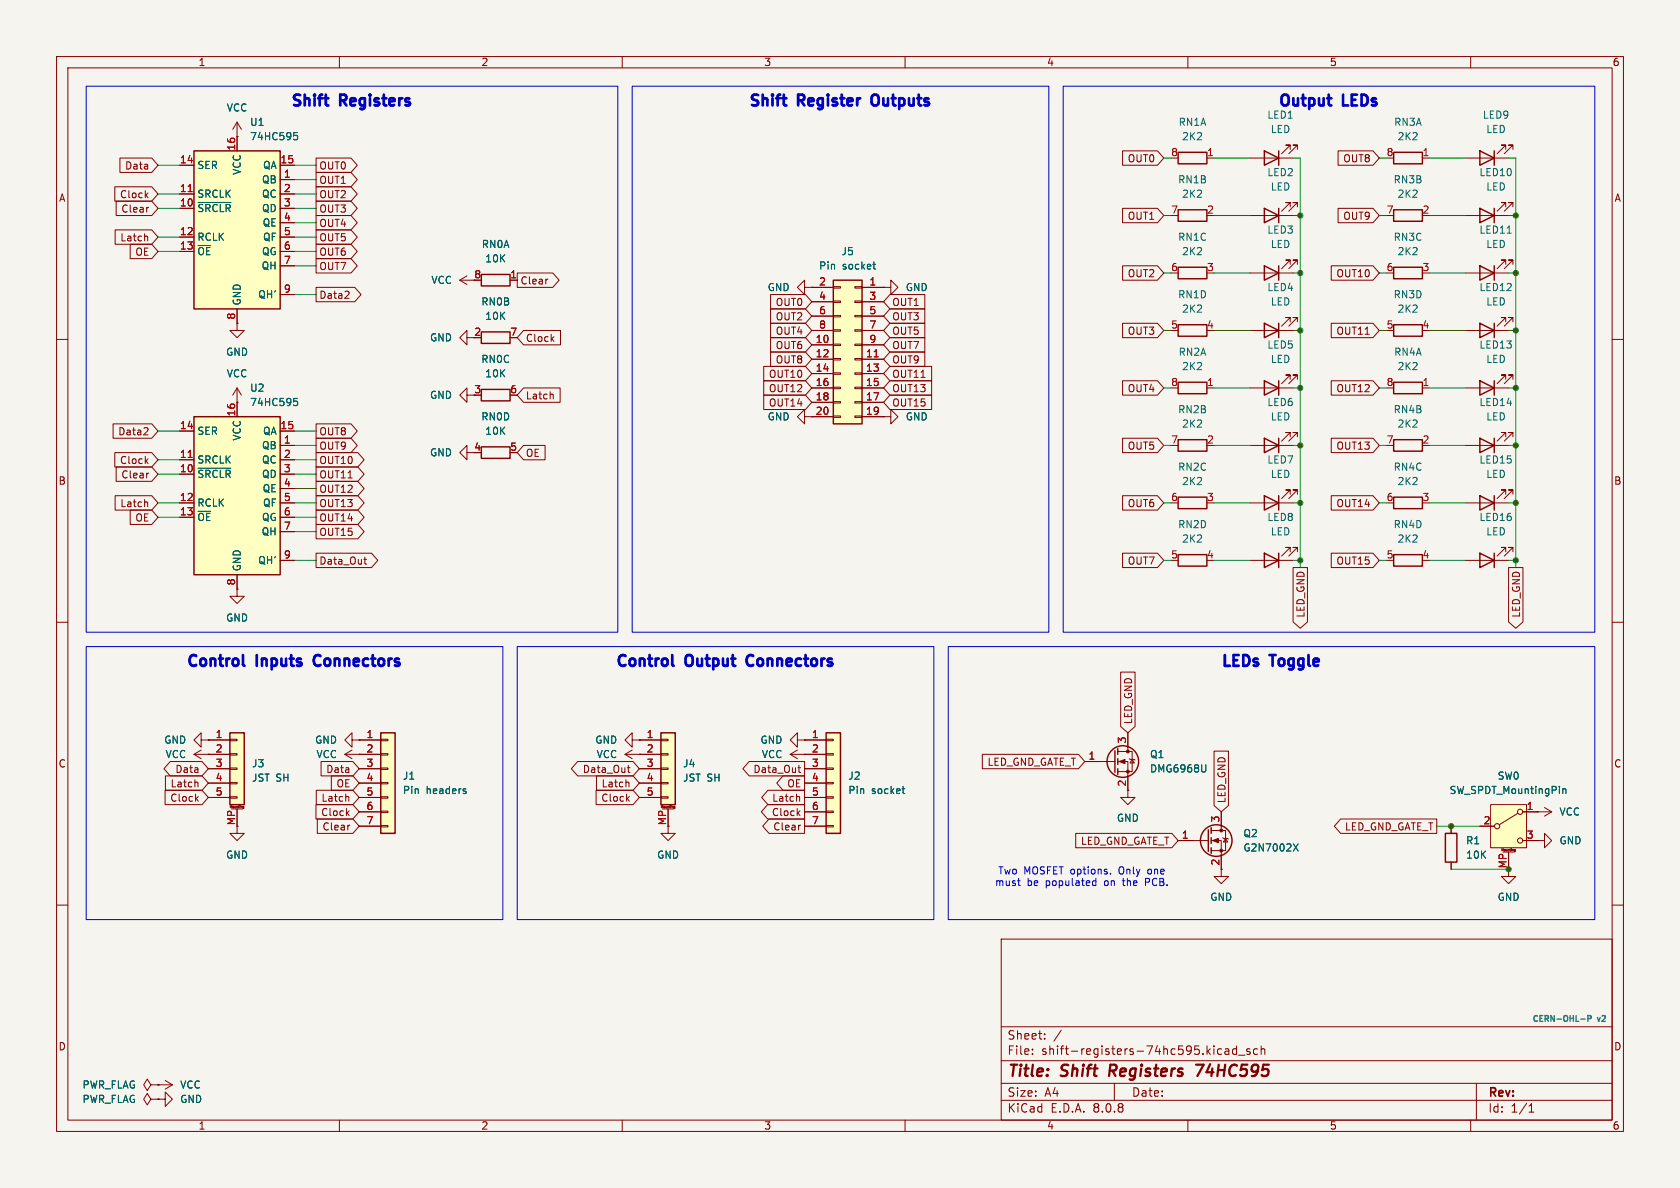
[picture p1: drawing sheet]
<svg xmlns="http://www.w3.org/2000/svg" width="297mm" height="210mm" viewBox="0 0 297 210" stroke-linecap="round" stroke-linejoin="round" font-family="sans-serif">
<path d="M0 0h297v210h-297z" fill="#f5f4ef" stroke="#f5f4ef" stroke-width=".18"/>
<g fill="none" stroke="#840000" stroke-width=".18">
<path d="M10 10h277v190h-277zM12 12h273v186h-273zM60 10v2M110 10v2M160 10v2M210 10v2M260 10v2M81.3 49.5l1.2 .8M81.3 49.5h2.5M82.5 59.7v-1.3l-1.2 1.3 1.2 1.3v-1.3h1.3M82.5 48.8l-1.2 .7M10 60h2"/>
<path d="M259.1 68.6h7.6M266.2 67.1v-.8h-.8h.8l-1.5 1.5M267.5 67.1v-.8h-.8h.8l-1.6 1.5M285 60h2M10 110h2M285 110h2M111.8 130.8v-1.3l-1.3 1.3 1.3 1.3v-1.3h1.2M113 130.8h.1M139.7 133.4l1.3 .7M139.7 133.4h2.5M141 130.8v-1.3l-1.3 1.3 1.3 1.3v-1.3h1.2M141 132.6l-1.3 .8"/>
<path d="M142.2 130.8h.1M142.2 133.4h.1M10 160h2M177 166h108v32h-108zM285 160h2M60 198v2M110 198v2M160 198v2M177 194.5h108M177 191.5h108M177 187.5h108M177 181.5h108"/>
<path d="M182.5 186.3v.1M182.5 185.5v.1M184.7 183.6v.1M184.7 182.8v.1M187.6 182.1l-1.3 2M197 191.5v3M210 198v2M215.5 185.4l.5 .1M216 186.3l-.5 .1M216.6 185.5h.6v.9M217.2 185.8h-.5a.29 .29 0 0 0-.2 .3 .29 .29 0 0 0 .2 .3l.5-.1M218.6 185.5l-.4-.1-.3 .3v.4l.1 .2h.6"/>
<path d="M218.6 184.9v1.5M219 186.5h1.1M221 185.5l-.4-.1-.2 .2 .1 .2 .5 .2v.3h-.6M222.3 185.5l-.4-.1-.3 .3v.4l.1 .2h.6M223 185.5l.2-.1 .3 .1 .1 .9M223 184.9v1.5M260 198v2M261 191.5v6.5M270.3 196.6h.9M270.3 195.5l.4-.4v1.5"/>
</g>
<path d="M196.3 188.2l-.2 2M211.5 188.2h1.3l-1.1 2" fill="none" stroke="#840000" stroke-width=".4"/>
<path d="M261.6 67.3l2.6 1.3-2.6 1.3zM264.2 67.3v2.6" fill="none" stroke="#840000" stroke-width=".25"/>
<path d="M116.8 129.5h2.6v12.7h-2.6z" fill="#ffffc2"/>
<g fill="none" stroke="#840000" stroke-width=".18">
<path d="M251.5 68.6h1.2M259.1 78.7h7.6M266.2 77.2v-.7h-.8h.8l-1.5 1.5M267.5 77.2v-.7h-.8h.8l-1.6 1.5M259.1 88.9h7.6M259.1 99.1h7.6M266.2 87.4v-.8h-.8h.8l-1.5 1.5M266.2 97.5v-.7h-.8h.8l-1.5 1.5M267.5 87.4v-.8h-.8h.8l-1.6 1.5M267.5 97.5v-.7h-.8h.8l-1.6 1.5M34.3 133.4h2.5M34.3 133.4l1.3 .7"/>
<path d="M35.6 130.8v-1.3l-1.3 1.3 1.3 1.3v-1.3h1.2M35.6 132.6l-1.3 .8M36.8 133.4h.1M36.8 130.8h.1M62.2 130.8v-1.3l-1.2 1.3 1.2 1.3v-1.3h1.3M63.5 130.8h.1M110.5 133.4h6.3M110.5 133.4l1.3 .7M111.8 132.6l-1.3 .8M113 133.4h.1M113 130.8h3.8M113 135.9h3.8"/>
<path d="M113 138.4h3.8M116.8 138.3h1.3v.3h-1.3zM116.8 135.8h1.3v.2h-1.3zM116.8 133.2h1.3v.3h-1.3zM116.8 130.7h1.3v.2h-1.3zM41.9 146.1v1.2h1.3l-1.3 1.3-1.3-1.3h1.3M113 141h3.8M116.8 140.8h1.3v.3h-1.3zM117.1 143h2M118.1 143v4.3h1.3l-1.3 1.3-1.3-1.3h1.3M119.1 142.8h.1M119.2 142.8h.1"/>
<path d="M119.2 142.6h-.1M119.2 142.6h.1M119.3 142.5v.3l-.2 .1M26.7 191.8l-.7-1-.6 1 .6 1 .7-1h1.2M26.7 194.3l-.7-1-.6 1 .6 1 .7-1h1.2M27.9 191.8h.1M27.9 194.3h1.3v-1.3l1.3 1.3-1.3 1.3v-1.3M27.9 194.3h.1M27.9 191.8h2.6M29.2 191l1.3 .8M30.5 191.8l-1.3 .7"/>
</g>
<path d="M85.1 68.8h5.1v2.1h-5.1zM246.4 67.6h5.1v2h-5.1zM246.4 77.7h5.1v2.1h-5.1zM261.6 77.5l2.6 1.2-2.6 1.3zM264.2 77.5v2.5M246.4 98h5.1v2.1h-5.1zM246.4 87.9h5.1v2h-5.1zM261.6 87.6l2.6 1.3-2.6 1.3zM261.6 97.8l2.6 1.3-2.6 1.2zM264.2 87.6v2.6M264.2 97.8v2.5M116.8 129.5h2.6v12.7h-2.6z" fill="none" stroke="#840000" stroke-width=".25"/>
<path d="M40.6 129.5h2.6v12.7h-2.6z" fill="#ffffc2"/>
<g fill="none" stroke="#840000" stroke-width=".18">
<path d="M221 68.6h7.6M228.1 67.1v-.8h-.8h.8l-1.5 1.5M229.4 67.1v-.8h-.8h.8l-1.6 1.5M36.8 130.8h3.8M36.8 133.4h3.8M36.8 135.9h3.8M36.8 138.4h3.8M40.6 138.3h1.3v.3h-1.3zM40.6 135.8h1.3v.2h-1.3zM40.6 133.2h1.3v.3h-1.3zM40.6 130.7h1.3v.2h-1.3zM36.8 141h3.8"/>
<path d="M40.6 140.8h1.3v.3h-1.3zM40.9 143h2M41.9 143v3.1M42.9 142.8h.2M43.1 142.5v.3l-.2 .1M43.1 142.6h-.2"/>
</g>
<path d="M223.5 67.3l2.6 1.3-2.6 1.3zM226.1 67.3v2.6M40.6 129.5h2.6v12.7h-2.6z" fill="none" stroke="#840000" stroke-width=".25"/>
<path d="M67.3 129.5h2.5v17.8h-2.5z" fill="#ffffc2"/>
<g fill="none" stroke="#840000" stroke-width=".18">
<path d="M221 38.1h7.6M221 27.9h7.6M228.1 36.6v-.8h-.8h.8l-1.5 1.5M228.1 26.4v-.7h-.8h.8l-1.5 1.5M229.4 36.6v-.8h-.8h.8l-1.6 1.5M229.4 26.4v-.7h-.8h.8l-1.6 1.5M90.2 49.5h1.2M142.2 50.8v-1.3l-1.2 1.3 1.2 1.3v-1.3h1.3M143.5 50.8h.1M156.2 50.8h1.3v-1.3l1.2 1.3-1.2 1.3v-1.3M156.2 50.8h.1M221 48.3h7.6"/>
<path d="M221 58.4h7.6M228.1 46.7v-.7h-.8h.8l-1.5 1.5M228.1 56.9v-.8h-.8h.8l-1.5 1.6M229.4 46.7v-.7h-.8h.8l-1.6 1.5M229.4 56.9v-.8h-.8h.8l-1.6 1.6M82.5 69.9v-1.3l-1.2 1.3 1.2 1.2v-1.2h1.3M61 133.4h6.3M61 133.4l1.2 .7M62.2 132.6l-1.2 .8M63.5 133.4h.1M63.5 130.8h3.8M63.5 135.9h3.8"/>
<path d="M63.5 138.4h3.8M67.3 138.3h1.3v.3h-1.3zM67.3 135.8h1.3v.2h-1.3zM67.3 133.2h1.3v.3h-1.3zM67.3 130.7h1.3v.2h-1.3zM191.8 134.6h5.3M197.6 134.6h1.8v6.4h1.3l-1.3 1.2-1.3-1.2h1.3M197.6 132.8h2.6v3.6h-2.6M199.4 129.5v3.3M199.6 134.1l.2 .1h.7l.2 .2M200.2 134.2l.3 .7h-.7zM63.5 141h3.8"/>
<path d="M63.5 143.5h3.8M63.5 146.1h3.8M67.3 145.9h1.3v.3h-1.3zM67.3 143.4h1.3v.2h-1.3zM67.3 140.8h1.3v.3h-1.3zM208.3 148.6h5.3M214.1 148.6h1.8v6.3h1.3l-1.3 1.3-1.3-1.3h1.3M214.1 146.8h2.6v3.6h-2.6M215.9 143.5v3.3M216.2 148.1l.1 .1h.7l.2 .1M216.7 148.2l.3 .6h-.7zM256.5 146.1v1.2"/>
<path d="M256.5 152.4v1.3M271.8 148.6h1.2v-1.3l1.3 1.3-1.3 1.3v-1.3M271.8 148.6h.1"/>
</g>
<g fill="none" stroke="#840000" stroke-width=".25">
<path d="M223.5 36.8l2.6 1.3-2.6 1.3zM223.5 26.7l2.6 1.2-2.6 1.3zM226.1 26.7v2.5M226.1 36.8v2.6M246.4 37.1h5.1v2h-5.1zM85.1 48.5h5.1v2h-5.1zM85.1 58.7h5.1v2h-5.1zM208.3 57.4h5.1v2h-5.1zM223.5 47l2.6 1.3-2.6 1.2zM223.5 57.2l2.6 1.2-2.6 1.3zM226.1 47v2.5M226.1 57.2v2.5"/>
<path d="M246.4 47.2h5.1v2.1h-5.1zM246.4 57.4h5.1v2h-5.1zM67.3 129.5h2.5v17.8h-2.5zM197.1 132.7v3.8M197.6 132.3v1.1M197.6 134.1v1M197.6 135.9v1M213.6 146.7v3.8M214.1 146.3v1M214.1 148.1v1M214.1 149.9v1M255.5 147.3h2.1v5.1h-2.1z"/>
<circle cx="198.5" cy="134.6" r="2.79"/>
<circle cx="215" cy="148.6" r="2.79"/>
</g>
<path d="M82.2 139.9l.2 .1-.2 .3M82.2 139.4l.2 .1M213.2 135.2v1l-.3 .3M228.7 149.2l.8 1.2M229.5 149.2l-.8 1.2" fill="none" stroke="#006464" stroke-width=".18"/>
<g fill="#840000" stroke="#840000" stroke-width=".18">
<path d="M197.9 134.6l1-.4v.8z"/>
<path d="M214.4 148.6l1-.4v.8z"/>
<circle cx="199.4" cy="136.4" r=".25"/>
<circle cx="199.4" cy="132.8" r=".25"/>
<circle cx="215.9" cy="150.4" r=".25"/>
<circle cx="215.9" cy="146.8" r=".25"/>
</g>
<path d="M263.5 142.2h6.4v7.7h-6.4z" fill="#ffffc2"/>
<g fill="none" stroke="#840000" stroke-width=".18">
<path d="M261.6 146.1h2.6M263.5 142.2h6.4v7.7h-6.4zM265.7 150.6h2M266.7 150.6v4.3h1.3l-1.3 1.3-1.3-1.3h1.3M267.7 150.5h.1M267.7 150.4h.2M267.7 150.2h.2v.3M267.7 150.2h.1M267.8 150.5h.1M267.9 150.5h-.1M267.9 150.5h.1M268.4 143.8l-3.4 2"/>
<path d="M269.2 143.5h5.1M269.2 148.6h2.6M271.8 143.5h.1M273 142.7l1.3 .8M274.3 143.5l-1.3 .8"/>
<circle cx="264.7" cy="146.1" r=".46"/>
<circle cx="268.7" cy="148.6" r=".46"/>
<circle cx="268.7" cy="143.5" r=".46"/>
</g>
<path d="M276.3 139.4v.9M276.3 139.6l.2-.2 .3 .1v.8" fill="none" stroke="#006464" stroke-width=".18"/>
<path d="M146 129.5h2.6v17.8h-2.6z" fill="#ffffc2"/>
<g fill="none" stroke="#840000" stroke-width=".18">
<path d="M213.4 27.9h1.2M251.5 27.9h1.2M259.1 27.9h7.6M259.1 38.1h7.6M266.2 36.6v-.8h-.8h.8l-1.5 1.5M266.2 26.4v-.7h-.8h.8l-1.5 1.5M267.5 36.6v-.8h-.8h.8l-1.6 1.5M267.5 26.4v-.7h-.8h.8l-1.6 1.5M259.1 48.3h7.6M259.1 58.4h7.6M266.2 46.7v-.7h-.8h.8l-1.5 1.5M266.2 56.9v-.8h-.8h.8l-1.5 1.6"/>
<path d="M267.5 46.7v-.7h-.8h.8l-1.6 1.5M267.5 56.9v-.8h-.8h.8l-1.6 1.6M213.4 68.6h1.2M221 78.7h7.6M228.1 77.2v-.7h-.8h.8l-1.5 1.5M229.4 77.2v-.7h-.8h.8l-1.6 1.5M221 99.1h7.6M221 88.9h7.6M228.1 97.5v-.7h-.8h.8l-1.5 1.5M228.1 87.4v-.8h-.8h.8l-1.5 1.5M229.4 97.5v-.7h-.8h.8l-1.6 1.5M229.4 87.4v-.8h-.8h.8l-1.6 1.5"/>
<path d="M142.2 130.8h3.8M142.2 133.4h3.8M142.2 135.9h3.8M142.2 138.4h3.8M146 138.3h1.3v.3h-1.3zM146 135.8h1.3v.2h-1.3zM146 133.2h1.3v.3h-1.3zM146 130.7h1.3v.2h-1.3zM142.2 141h3.8M142.2 143.5h3.8M142.2 146.1h3.8M146 145.9h1.3v.3h-1.3z"/>
<path d="M146 143.4h1.3v.2h-1.3zM146 140.8h1.3v.3h-1.3z"/>
</g>
<g fill="none" stroke="#840000" stroke-width=".25">
<path d="M208.3 37.1h5.1v2h-5.1zM208.3 26.9h5.1v2.1h-5.1zM246.4 26.9h5.1v2.1h-5.1zM261.6 36.8l2.6 1.3-2.6 1.3zM261.6 26.7l2.6 1.2-2.6 1.3zM264.2 26.7v2.5M264.2 36.8v2.6M208.3 47.2h5.1v2.1h-5.1zM261.6 47l2.6 1.3-2.6 1.2zM261.6 57.2l2.6 1.2-2.6 1.3zM264.2 47v2.5M264.2 57.2v2.5"/>
<path d="M208.3 77.7h5.1v2.1h-5.1zM208.3 67.6h5.1v2h-5.1zM223.5 77.5l2.6 1.2-2.6 1.3zM226.1 77.5v2.5M208.3 98h5.1v2.1h-5.1zM208.3 87.9h5.1v2h-5.1zM223.5 97.8l2.6 1.3-2.6 1.2zM223.5 87.6l2.6 1.3-2.6 1.3zM226.1 87.6v2.6M226.1 97.8v2.5M146 129.5h2.6v17.8h-2.6z"/>
</g>
<path d="M266.4 41.2h.8M159.5 139.4h.4M159.7 140.2l.2 .1" fill="none" stroke="#006464" stroke-width=".18"/>
<path d="M147.3 49.5h5.1v25.4h-5.1z" fill="#ffffc2"/>
<g fill="none" stroke="#840000" stroke-width=".18">
<path d="M41.9 24.1h.1M41.9 21.6l-.8 1.3M41.9 21.6v2.5M41.9 21.6l.8 1.3M41.9 57.2v1.2h1.3l-1.3 1.3-1.3-1.3h1.3M41.9 57.2h.1M143.5 50.8h3.8M143.5 53.3h3.8M143.5 55.9h3.8M143.5 58.4h3.8M147.3 58.3h1.3v.2h-1.3zM147.3 55.8h1.3v.2h-1.3z"/>
<path d="M147.3 53.2h1.3v.3h-1.3zM147.3 50.7h1.3v.2h-1.3zM151.1 58.3h1.3v.2h-1.3zM151.1 55.8h1.3v.2h-1.3zM151.1 53.2h1.3v.3h-1.3zM151.1 50.7h1.3v.2h-1.3zM152.4 50.8h3.8M152.4 53.3h3.8M152.4 55.9h3.8M152.4 58.4h3.8M41.9 71.1h.1M41.9 68.6v2.5"/>
<path d="M41.9 68.6l-.8 1.3M41.9 68.6l.8 1.3M143.5 61h3.8M143.5 63.5h3.8M143.5 66h3.8M143.5 68.6h3.8M143.5 71.1h3.8M143.5 73.7h3.8M147.3 73.5h1.3v.3h-1.3zM147.3 71h1.3v.2h-1.3zM147.3 68.5h1.3v.2h-1.3zM147.3 65.9h1.3v.3h-1.3z"/>
<path d="M147.3 63.4h1.3v.2h-1.3zM147.3 60.8h1.3v.3h-1.3zM151.1 73.5h1.3v.3h-1.3zM151.1 71h1.3v.2h-1.3zM151.1 68.5h1.3v.2h-1.3zM151.1 65.9h1.3v.3h-1.3zM151.1 63.4h1.3v.2h-1.3zM151.1 60.8h1.3v.3h-1.3zM152.4 61h3.8M152.4 63.5h3.8M152.4 66h3.8M152.4 68.6h3.8"/>
<path d="M152.4 71.1h3.8M152.4 73.7h3.8M82.5 80v-1.3l-1.2 1.3 1.2 1.3v-1.3h1.3M41.9 104.1v1.3h1.3l-1.3 1.3-1.3-1.3h1.3M41.9 104.1h.1"/>
</g>
<path d="M147.3 49.5h5.1v25.4h-5.1zM85.1 79h5.1v2h-5.1z" fill="none" stroke="#840000" stroke-width=".25"/>
<path d="M154.5 63.1h.8" fill="none" stroke="#a90000" stroke-width=".18"/>
<path d="M154.3 46.7h.5M154.5 47.5l.3 .1" fill="none" stroke="#006464" stroke-width=".18"/>
<path d="M34.3 73.7h15.2v27.9h-15.2z" fill="#ffffc2"/>
<path d="M34.3 73.7h15.2v27.9h-15.2z" fill="none" stroke="#840000" stroke-width=".25"/>
<g fill="none" stroke="#840000" stroke-width=".18">
<path d="M31.7 76.2h2.6M41.9 71.1v2.6M49.5 78.7h2.6M49.5 76.2h2.6M31.7 83.8h2.6M31.7 81.3h2.6M31.7 88.9h2.6M31.7 91.4h2.6M49.5 83.8h2.6M49.5 81.3h2.6M49.5 88.9h2.6M49.5 91.4h2.6"/>
<path d="M49.5 86.4h2.6M49.5 94h2.6M49.5 99.1h2.6M41.9 101.6v2.5"/>
</g>
<path d="M52 70.4h.6M52.1 70.9h.3l.2 .3-.1 .4-.4 .1M35 82.8h5.8" fill="none" stroke="#006464" stroke-width=".18"/>
<path d="M33.3 80.9h.7" fill="none" stroke="#a90000" stroke-width=".18"/>
<path d="M34.3 26.7h15.2v27.9h-15.2z" fill="#ffffc2"/>
<path d="M34.3 26.7h15.2v27.9h-15.2z" fill="none" stroke="#840000" stroke-width=".25"/>
<g fill="none" stroke="#840000" stroke-width=".18">
<path d="M20.3 33h6.5l1.1 1.3-1.1 1.3h-6.5zM20.5 35.6h6.3l1.1 1.2-1.1 1.3h-6.3zM21.2 27.9h5.6l1.1 1.3-1.1 1.3h-5.6zM25.8 34.5l.4 .5M26.2 36.7h.1M26.2 34.1l-.5 .5M31.7 36.8h2.6M31.7 34.3h2.6M31.7 29.2h2.6M41.9 24.1h.1M41.9 24.1v2.6M49.5 31.8h2.6"/>
<path d="M49.5 36.8h2.6M49.5 34.3h2.6M49.5 29.2h2.6M49.5 39.4h2.6M55.9 33h6.2l1.1 1.3-1.1 1.3h-6.2zM55.9 27.9h6.2l1.1 1.3-1.1 1.3h-6.2zM55.9 30.5h6.2l1.1 1.3-1.1 1.2h-6.2zM55.9 35.6h6.2l1.1 1.2-1.1 1.3h-6.2zM55.9 38.1h6.2l1.1 1.3-1.1 1.2h-6.2zM198.5 26.7h6.1l1.1 1.2-1.1 1.3h-6.1zM198.5 36.8h6.1l1.1 1.3-1.1 1.3h-6.1zM236.6 36.8h6.1l1.1 1.3-1.1 1.3h-6.1z"/>
<path d="M236.6 26.7h6.1l1.1 1.2-1.1 1.3h-6.1zM20.4 40.6h6.4l1.1 1.3-1.1 1.3h-6.4zM23 43.2h3.8l1.1 1.3-1.1 1.2h-3.8zM25.9 41.7l.2 .2v.7M31.7 41.9h2.6M31.7 44.5h2.6M41.9 57.2h.1M41.9 54.6v2.6M49.5 41.9h2.6M49.5 44.5h2.6M49.5 47h2.6M49.5 52.1h2.6"/>
<path d="M55.9 50.8h6.8l1.1 1.3-1.1 1.2h-6.8zM55.9 45.7h6.2l1.1 1.3-1.1 1.3h-6.2zM55.9 40.6h6.2l1.1 1.3-1.1 1.3h-6.2zM55.9 43.2h6.2l1.1 1.3-1.1 1.2h-6.2zM61.6 51.5l.1 .2v.3l-.8 .7h.8M90.2 49.5h1.2M91.4 48.3h6.3l1.1 1.2-1.1 1.3h-6.3zM92.6 58.4h6.5v2.6h-6.5l-1.2-1.3zM96.7 49.4h.2M97.6 59.9l.3 .5M97.9 59.5l-.5 .5M136.2 57.1h6.2l1.1 1.3-1.1 1.3h-6.2z"/>
<path d="M136.2 59.7h6.2l1.1 1.3-1.1 1.2h-6.2zM136.2 54.6h6.2l1.1 1.3-1.1 1.3h-6.2zM136.2 52.1h6.2l1.1 1.2-1.1 1.3h-6.2zM143.5 50.8h.1M143.5 50.8h3.8M143.5 53.3h3.8M143.5 55.9h3.8M143.5 58.4h3.8M152.4 50.8h3.8M152.4 53.3h3.8M152.4 55.9h3.8M152.4 58.4h3.8"/>
<path d="M156.2 50.8h.1M157.3 54.6h6.2v2.6h-6.2l-1.1-1.3zM157.3 52.1h6.2v2.5h-6.2l-1.1-1.3zM157.3 59.7h6.2v2.5h-6.2l-1.1-1.2zM157.3 57.1h6.2v2.6h-6.2l-1.1-1.3zM198.5 47h6.1l1.1 1.3-1.1 1.2h-6.1zM198.5 57.1h6.1l1.1 1.3-1.1 1.3h-6.1zM235.3 47h7.4l1.1 1.3-1.1 1.2h-7.4zM235.3 57.1h7.4l1.1 1.3-1.1 1.3h-7.4zM20 74.9h6.8l1.1 1.3-1.1 1.3h-6.8zM26 75.7l.2 .1-.1 .3-.7 .8h.8M31.7 76.2h2.6"/>
<path d="M41.9 71.1h.1M41.9 71.1v2.6M49.5 78.7h2.6M49.5 76.2h2.6M55.9 74.9h6.2l1.1 1.3-1.1 1.3h-6.2zM55.9 77.5h6.2l1.1 1.2-1.1 1.3h-6.2zM92.6 68.6h6.4v2.5h-6.4l-1.2-1.2zM92.6 78.7h3.8v2.6h-3.8l-1.2-1.3zM97.6 69.7l.2 .2v.6M135 64.8h7.4l1.1 1.2-1.1 1.3h-7.4zM135 67.3h7.4l1.1 1.3-1.1 1.3h-7.4zM135 69.8h7.4l1.1 1.3-1.1 1.3h-7.4z"/>
<path d="M136.2 62.2h6.2l1.1 1.3-1.1 1.3h-6.2zM142.2 73.7v-1.3l-1.2 1.3 1.2 1.2v-1.2h1.3M143.5 73.7h.1M143.5 61h3.8M143.5 63.5h3.8M143.5 66h3.8M143.5 68.6h3.8M143.5 71.1h3.8M143.5 73.7h3.8M152.4 61h3.8M152.4 63.5h3.8M152.4 66h3.8"/>
<path d="M152.4 68.6h3.8M152.4 71.1h3.8M152.4 73.7h3.8M156.2 73.7h1.3v-1.3l1.2 1.3-1.2 1.2v-1.2M156.2 73.7h.1M157.3 67.3h7.4v2.6h-7.4l-1.1-1.3zM157.3 62.2h6.2v2.6h-6.2l-1.1-1.3zM157.3 64.8h7.4v2.5h-7.4l-1.1-1.3zM157.3 69.8h7.4v2.6h-7.4l-1.1-1.3zM198.5 67.3h6.1l1.1 1.3-1.1 1.3h-6.1zM198.5 77.5h6.1l1.1 1.2-1.1 1.3h-6.1zM235.3 77.5h7.4l1.1 1.2-1.1 1.3h-7.4z"/>
<path d="M235.3 67.3h7.4l1.1 1.3-1.1 1.3h-7.4zM20.3 80h6.5l1.1 1.3-1.1 1.3h-6.5zM20.4 87.6h6.4l1.1 1.3-1.1 1.3h-6.4zM20.5 82.5h6.3l1.1 1.3-1.1 1.3h-6.3zM23 90.2h3.8l1.1 1.2-1.1 1.3h-3.8zM25.8 81.5l.4 .5M25.9 88.7l.2 .2v.7M26.2 81.1l-.5 .5M26.2 83.6h.1M31.7 83.8h2.6M31.7 81.3h2.6M31.7 88.9h2.6"/>
<path d="M31.7 91.4h2.6M49.5 83.8h2.6M49.5 81.3h2.6M49.5 88.9h2.6M49.5 91.4h2.6M49.5 86.4h2.6M49.5 94h2.6M49.5 99.1h2.6M55.9 87.6h7.4l1.1 1.3-1.1 1.3h-7.4zM55.9 85.1h7.4l1.1 1.3-1.1 1.2h-7.4zM55.9 92.7h7.4l1.1 1.3-1.1 1.3h-7.4zM55.9 97.8h9.8l1.1 1.3-1.1 1.2h-9.8z"/>
<path d="M55.9 90.2h7.4l1.1 1.2-1.1 1.3h-7.4zM55.9 80h7.4l1.1 1.3-1.1 1.3h-7.4zM55.9 82.5h7.4l1.1 1.3-1.1 1.3h-7.4zM64.3 98.9h.5M64.5 99.5l.3 .2M198.5 87.6h6.1l1.1 1.3-1.1 1.3h-6.1zM198.5 97.8h6.1l1.1 1.3-1.1 1.2h-6.1zM235.3 97.8h7.4l1.1 1.3-1.1 1.2h-7.4zM235.3 87.6h7.4l1.1 1.3-1.1 1.3h-7.4zM41.9 104.1h.1M41.9 101.6v2.5M198.1 118.8h2.6v9.6l-1.3 1.1-1.3-1.1z"/>
<path d="M228.6 100.3h2.5v9.6l-1.2 1.2-1.3-1.2zM266.7 100.3h2.5v9.6l-1.2 1.2-1.3-1.2zM29.2 139.7h6.5l1.1 1.3-1.1 1.2h-6.5zM29.2 137.2h6.5l1.1 1.2-1.1 1.3h-6.5zM30.1 134.6h5.6l1.1 1.3-1.1 1.3h-5.6l-1.1-1.3zM34.8 138.3l.2 .1v.7M36.8 133.4h.1M36.8 130.8h.1M36.8 130.8h3.8M36.8 133.4h3.8M36.8 135.9h3.8M36.8 138.4h3.8"/>
<path d="M55.9 139.7h6.5l1.1 1.3-1.1 1.2h-6.5zM56.8 134.6h5.6l1.1 1.3-1.1 1.3h-5.6zM58.6 137.2h3.8l1.1 1.2-1.1 1.3h-3.8zM63.5 130.8h.1M63.5 133.4h.1M63.5 130.8h3.8M63.5 133.4h3.8M63.5 135.9h3.8M63.5 138.4h3.8M102.1 134.6h9.8l1.1 1.3-1.1 1.3h-9.8l-1.1-1.3zM105.4 139.7h6.5l1.1 1.3-1.1 1.2h-6.5zM105.4 137.2h6.5l1.1 1.2-1.1 1.3h-6.5z"/>
<path d="M110.9 135.7h.5M111 138.3l.2 .1v.7M111.1 136.4l.3 .2M113 130.8h.1M113 133.4h.1M113 130.8h3.8M113 133.4h3.8M113 135.9h3.8M113 138.4h3.8M132.4 134.6h9.8v2.6h-9.8l-1.1-1.3zM135.8 139.7h6.4v2.5h-6.4l-1.1-1.2zM138.4 137.2h3.8v2.5h-3.8l-1.1-1.3z"/>
<path d="M141.1 135.7h.4M141.2 136.4l.3 .2M142.2 130.8h.1M142.2 133.4h.1M142.2 130.8h3.8M142.2 133.4h3.8M142.2 135.9h3.8M142.2 138.4h3.8M173.7 133.3h17l1.1 1.3-1.1 1.3h-17zM191.8 134.6h2.5M199.4 129.5v2.6M199.4 137.2v2.5"/>
<path d="M214.6 132.8h2.6v9.6l-1.3 1.1-1.3-1.1zM34.7 141.2l.4 .4M35.1 140.8l-.5 .5M36.8 141h3.8M41.9 143v3.1M55.9 142.2h6.5l1.1 1.3-1.1 1.3h-6.5zM56.1 144.8h6.3l1.1 1.3-1.1 1.2h-6.3zM61.4 143.7l.3 .5M61.5 140.8l.2 .2v.6M61.7 145.9h.2M61.7 143.3l-.5 .5M63.5 141h3.8"/>
<path d="M63.5 143.5h3.8M63.5 146.1h3.8M110.9 141.2l.4 .4M111.3 140.8l-.5 .5M113 141h3.8M118.1 143v3.1M135.7 142.2h6.5v2.6h-6.5l-1.1-1.3zM135.9 144.8h6.3v2.5h-6.3l-1.1-1.2zM141.1 143.7l.3 .5M141.2 140.8l.2 .2v.6M141.4 145.9h.1M141.4 143.3l-.5 .5"/>
<path d="M142.2 141h3.8M142.2 143.5h3.8M142.2 146.1h3.8M190.2 147.3h17l1.1 1.3-1.1 1.3h-17zM208.3 148.6h2.5M215.9 143.5v2.6M215.9 151.1v2.6M237 144.8h17v2.5h-17l-1.1-1.2zM256.5 146.1v1.2M256.5 152.4v1.3M261.6 146.1h2.6M266.7 150.6v3.1"/>
<path d="M269.2 143.5h2.6M269.2 148.6h2.6M271.8 148.6h.1M271.8 143.5h.1M27.9 191.8h.1M27.9 194.3h.1"/>
</g>
<g fill="none" stroke="#006464" stroke-width=".18">
<path d="M35 35.8h5.8M52 23.4h.6M52.1 23.9h.3l.2 .3v.4l-.5 .1M154.3 46.7h.5M154.5 47.5l.3 .1M52 70.4h.6M52.1 70.9h.3l.2 .3-.1 .4-.4 .1M35 82.8h5.8M82.2 139.9l.2 .1-.2 .3M82.2 139.4l.2 .1M159.5 139.4h.4M213.2 135.2v1l-.3 .3"/>
<path d="M276.3 139.6l.2-.2 .3 .1v.8M276.3 139.4v.9M159.7 140.2l.2 .1M228.7 149.2l.8 1.2M229.5 149.2l-.8 1.2"/>
</g>
<path d="M33.3 33.9h.7M154.5 63.1h.8M33.3 80.9h.7" fill="none" stroke="#a90000" stroke-width=".18"/>
<path d="M279.5 180.2h.7M280.7 180.1l.5-.1v-.4l-.5-.1v1" fill="none" stroke="#0099b0" stroke-width=".25"/>
<g fill="none" stroke="#0000c2" stroke-width=".18">
<path d="M15.2 15.2h94v96.6h-94zM111.8 15.2h73.6v96.6h-73.6zM188 15.2h93.9v96.6h-93.9zM15.2 114.3h73.7v48.3h-73.7zM91.4 114.3h73.7v48.3h-73.7zM167.6 114.3h114.3v48.3h-114.3zM179.9 155.7h.5M180.1 156.5h.3M193.3 156.5h.4M193.7 155.3v1.2M196.3 154.4v.1M202.5 155.9h.5"/>
<path d="M203 155.3h-.5v1.2"/>
</g>
<g fill="none" stroke="#0000c2" stroke-width=".48">
<path d="M53.1 16.8l-.8-.1-.2 .2-.1 .4M53.9 16.7v1.9M55.6 16.7l-.1 .1 .1 .1M55.6 16.7l.1 .1-.1 .1M55.6 16.7v.2M57 16.7l-.4 .1-.1 .2v1.6M57.3 17.4h.8M57.6 16.7v1.7M57.7 18.5l.4 .1M61.2 17.4a.52 .52 0 0 0-.3-.7h-.8v1.9M65.4 16.7l-.1 .1 .1 .1M65.4 16.7l.1 .1-.1 .1"/>
<path d="M65.4 16.7v.2M67.9 16.7v1.7M134 16.8l-.7-.1-.3 .2-.1 .4M134.8 16.7v1.9M136.6 16.7l-.1 .1 .1 .1M136.6 16.7l.1 .1-.1 .1M136.6 16.7v.2M137.9 16.7l-.3 .1-.1 .2v1.6M138.3 17.4h.7M138.6 16.7v1.7M138.7 18.5l.3 .1M142.2 17.4a.52 .52 0 0 0-.4-.7h-.7v1.9"/>
<path d="M146.4 16.7l-.1 .1 .1 .1M146.4 16.7l.1 .1-.1 .1M146.4 16.7v.2M148.8 16.7v1.7M155.3 17.4a.64 .64 0 0 0-.6-.7 .64 .64 0 0 0-.6 .7l.1 1 .3 .2M157.9 16.7v1.7M162.4 16.7v1.7M226.6 17.4a.64 .64 0 0 1 .6-.7 .64 .64 0 0 1 .6 .7M230.4 16.7v1.7M234.6 17.4h.8M234.9 16.7v1.7M235.2 18.6h.2"/>
<path d="M237.4 16.7v1.9M239.9 16.7h-.9v1.9M241.7 17.2l-.3-.4-.7-.1v1.9M34.7 116a.66 .66 0 0 0-1.1 .2M39 115.8v1.6M43 115.8v1.6l.2 .3M45.4 115.8v1.9M51.5 115.8v1.6M56.7 116a.77 .77 0 0 0-1 0 .77 .77 0 0 0-.2 .9 .79 .79 0 0 0 .6 .8M65.9 115.8v1.6M110.6 116a.66 .66 0 0 0-1.1 .2M114.8 115.8v1.6"/>
<path d="M118.8 115.8v1.6l.3 .3M121.2 116.4a.64 .64 0 0 1 .6-.6 .64 .64 0 0 1 .7 .6M125 115.8v1.6M129.5 115.8v1.6M133.2 116a.77 .77 0 0 0-1 0 .77 .77 0 0 0-.2 .9 .79 .79 0 0 0 .6 .8M142.4 115.8v1.6M216.5 115.8v1.9M219 115.8h-.9v1.9M220.8 116.2l-.3-.3-.7-.1v1.9M224.4 115.8h1.1M225 115.8v1.9M231.3 115.8v1.6"/>
</g>
<g fill="none" stroke="#009600" stroke-width=".18">
<path d="M27.9 29.2h3.8M27.9 36.8h3.8M27.9 34.3h3.8M52.1 39.4h3.8M52.1 29.2h3.8M52.1 36.8h3.8M52.1 34.3h3.8M52.1 31.8h3.8M205.7 27.9h1.3M205.7 38.1h1.3M214.6 27.9h6.4M214.6 38.1h6.4"/>
<path d="M228.6 27.9h1.3v72.4M228.6 38.1h1.3M243.8 27.9h1.3M243.8 38.1h1.3M252.7 27.9h6.4M252.7 38.1h6.4M266.7 27.9h1.3v72.4M266.7 38.1h1.3M27.9 44.5h3.8M27.9 41.9h3.8M52.1 44.5h3.8M52.1 52.1h3.8"/>
<path d="M52.1 47h3.8M52.1 41.9h3.8M205.7 58.4h1.3M205.7 48.3h1.3M214.6 58.4h6.4M214.6 48.3h6.4M228.6 58.4h1.3M228.6 48.3h1.3M243.8 58.4h1.3M243.8 48.3h1.3M252.7 58.4h6.4M252.7 48.3h6.4"/>
<path d="M266.7 58.4h1.3M266.7 48.3h1.3M27.9 76.2h3.8M52.1 76.2h3.8M52.1 78.7h3.8M205.7 78.7h1.3M205.7 68.6h1.3M214.6 78.7h6.4M214.6 68.6h6.4M228.6 78.7h1.3M228.6 68.6h1.3M243.8 78.7h1.3"/>
<path d="M243.8 68.6h1.3M252.7 78.7h6.4M252.7 68.6h6.4M266.7 78.7h1.3M266.7 68.6h1.3M27.9 81.3h3.8M27.9 83.8h3.8M27.9 91.4h3.8M27.9 88.9h3.8M52.1 81.3h3.8M52.1 83.8h3.8M52.1 91.4h3.8"/>
<path d="M52.1 88.9h3.8M52.1 99.1h3.8M52.1 86.4h3.8M52.1 94h3.8M205.7 88.9h1.3M205.7 99.1h1.3M214.6 88.9h6.4M214.6 99.1h6.4M228.6 88.9h1.3M228.6 99.1h1.3M243.8 88.9h1.3M243.8 99.1h1.3"/>
<path d="M252.7 88.9h6.4M252.7 99.1h6.4M266.7 88.9h1.3M266.7 99.1h1.3M254 146.1h7.6M256.5 153.7h10.2"/>
</g>
<g fill="#009600" stroke="#009600" stroke-width=".18">
<circle cx="229.9" cy="68.6" r=".46"/>
<circle cx="229.9" cy="58.4" r=".46"/>
<circle cx="229.9" cy="48.3" r=".46"/>
<circle cx="229.9" cy="78.7" r=".46"/>
<circle cx="229.9" cy="88.9" r=".46"/>
<circle cx="268" cy="68.6" r=".46"/>
<circle cx="268" cy="78.7" r=".46"/>
<circle cx="229.9" cy="99.1" r=".46"/>
<circle cx="268" cy="38.1" r=".46"/>
<circle cx="229.9" cy="38.1" r=".46"/>
<circle cx="268" cy="48.3" r=".46"/>
<circle cx="268" cy="58.4" r=".46"/>
<circle cx="268" cy="99.1" r=".46"/>
<circle cx="268" cy="88.9" r=".46"/>
<circle cx="256.5" cy="146.1" r=".46"/>
<circle cx="266.7" cy="153.7" r=".46"/>
</g>
<g font-size="2.8" fill="#840000">
<text x="178" y="190.9">Title:</text>
<text x="187.7" y="190.9">Shift</text>
<text x="196.9" y="190.9">Registers</text>
<text x="213.1" y="190.9">74HC595</text>
</g>
<g font-size="2.7" fill="#0000c2">
<text x="51.1" y="20">Shift</text>
<text x="60.2" y="20">Registers</text>
<text x="132.1" y="20">Shift</text>
<text x="141.2" y="20">Register</text>
<text x="155.3" y="20">Outputs</text>
<text x="225.7" y="20">Output</text>
<text x="237.5" y="20">LEDs</text>
<text x="32.6" y="119.1">Control</text>
<text x="45.5" y="119.1">Inputs</text>
<text x="56.7" y="119.1">Connectors</text>
<text x="108.5" y="119.1">Control</text>
<text x="121.4" y="119.1">Output</text>
<text x="133.2" y="119.1">Connectors</text>
<text x="215.6" y="119.1">LEDs</text>
<text x="224.8" y="119.1">Toggle</text>
</g>
<g font-size="2.1" fill="#840000">
<text x="178" y="184">Sheet:</text>
<text x="178" y="186.7">File:</text>
<text x="184.1" y="186.7">shift-registers-74hc595.kicad_sch</text>
<text x="178" y="196.9">KiCad</text>
<text x="178" y="194.1">Size:</text>
<text x="184.7" y="194.1">A4</text>
<text x="185.7" y="196.9">E.D.A.</text>
<text x="193.3" y="196.9">8.0.8</text>
<text x="200" y="194.1">Date:</text>
<text x="263" y="194.3">Rev:</text>
<text x="263" y="196.9">Id:</text>
<text x="267.1" y="196.9">1/1</text>
</g>
<g font-size="1.8" fill="#840000">
<text x="35" y="11.9">1</text>
<text x="85" y="11.9">2</text>
<text x="135" y="11.9">3</text>
<text x="185" y="11.9">4</text>
<text x="235" y="11.9">5</text>
<text x="285" y="11.9">6</text>
<text x="199.3" y="28.9">OUT0</text>
<text x="237.4" y="28.9">OUT8</text>
<text x="10.3" y="35.9">A</text>
<text x="21.1" y="35.2">Clock</text>
<text x="22" y="30.2">Data</text>
<text x="56.4" y="35.2">OUT2</text>
<text x="56.4" y="30.2">OUT0</text>
<text x="56.4" y="32.7">OUT1</text>
<text x="285.3" y="35.9">A</text>
<text x="21.3" y="37.8">Clear</text>
<text x="56.4" y="37.8">OUT3</text>
<text x="56.4" y="40.3">OUT4</text>
<text x="199.3" y="39.1">OUT1</text>
<text x="237.4" y="39.1">OUT9</text>
<text x="21.2" y="42.9">Latch</text>
<text x="23.8" y="45.4">OE</text>
<text x="56.4" y="47.9">OUT7</text>
<text x="56.4" y="42.9">OUT5</text>
<text x="56.4" y="45.4">OUT6</text>
<text x="56.4" y="53">Data2</text>
<text x="83.7" y="49.3">8</text>
<text x="91.9" y="50.5">Clear</text>
<text x="199.3" y="49.2">OUT2</text>
<text x="236.2" y="49.2">OUT10</text>
<text x="83.7" y="59.4">2</text>
<text x="137" y="59.4">OUT4</text>
<text x="137" y="56.8">OUT2</text>
<text x="137" y="54.3">OUT0</text>
<text x="157.6" y="56.8">OUT3</text>
<text x="157.6" y="54.3">OUT1</text>
<text x="157.6" y="59.4">OUT5</text>
<text x="199.3" y="59.4">OUT3</text>
<text x="236.2" y="59.4">OUT11</text>
<text x="92.9" y="60.6">Clock</text>
<text x="137" y="64.5">OUT8</text>
<text x="137" y="61.9">OUT6</text>
<text x="157.6" y="64.5">OUT9</text>
<text x="157.6" y="61.9">OUT7</text>
<text x="92.9" y="70.8">Latch</text>
<text x="135.8" y="67">OUT10</text>
<text x="135.8" y="69.5">OUT12</text>
<text x="157.6" y="69.5">OUT13</text>
<text x="157.6" y="67">OUT11</text>
<text x="199.3" y="69.5">OUT4</text>
<text x="236.2" y="69.5">OUT12</text>
<text x="20.8" y="77.2">Data2</text>
<text x="56.4" y="77.2">OUT8</text>
<text x="135.8" y="72.1">OUT14</text>
<text x="157.6" y="72.1">OUT15</text>
<text x="21.1" y="82.2">Clock</text>
<text x="56.4" y="79.7">OUT9</text>
<text x="56.4" y="82.2">OUT10</text>
<text x="92.9" y="81">OE</text>
<text x="199.3" y="79.7">OUT5</text>
<text x="236.2" y="79.7">OUT13</text>
<text x="10.3" y="85.9">B</text>
<text x="21.2" y="89.9">Latch</text>
<text x="21.3" y="84.8">Clear</text>
<text x="56.4" y="89.9">OUT13</text>
<text x="56.4" y="87.3">OUT12</text>
<text x="56.4" y="84.8">OUT11</text>
<text x="199.3" y="89.9">OUT6</text>
<text x="236.2" y="89.9">OUT14</text>
<text x="285.3" y="85.9">B</text>
<text x="23.8" y="92.4">OE</text>
<text x="56.4" y="94.9">OUT15</text>
<text x="56.4" y="92.4">OUT14</text>
<text x="56.4" y="100">Data_Out</text>
<text x="199.3" y="100">OUT7</text>
<text x="236.2" y="100">OUT15</text>
<text x="230.8" y="109.3" transform="rotate(-90 230.8 109.3)">LED_GND</text>
<text x="268.9" y="109.3" transform="rotate(-90 268.9 109.3)">LED_GND</text>
<text x="200.3" y="128.1" transform="rotate(-90 200.3 128.1)">LED_GND</text>
<text x="10.3" y="135.9">C</text>
<text x="30.9" y="136.8">Data</text>
<text x="57.6" y="136.8">Data</text>
<text x="102.9" y="136.8">Data_Out</text>
<text x="133.1" y="136.8">Data_Out</text>
<text x="174.5" y="135.6">LED_GND_GATE_T</text>
<text x="285.3" y="135.9">C</text>
<text x="30" y="141.9">Clock</text>
<text x="30.1" y="139.4">Latch</text>
<text x="56.7" y="141.9">Latch</text>
<text x="59.4" y="139.4">OE</text>
<text x="106.2" y="141.9">Clock</text>
<text x="106.3" y="139.4">Latch</text>
<text x="136.4" y="141.9">Latch</text>
<text x="139.1" y="139.4">OE</text>
<text x="199.1" y="139.1" transform="rotate(-90 199.1 139.1)">2</text>
<text x="216.9" y="142.1" transform="rotate(-90 216.9 142.1)">LED_GND</text>
<text x="56.7" y="144.5">Clock</text>
<text x="56.9" y="147">Clear</text>
<text x="117.9" y="146" transform="rotate(-90 117.9 146)">MP</text>
<text x="136.4" y="144.5">Clock</text>
<text x="136.6" y="147">Clear</text>
<text x="191" y="149.5">LED_GND_GATE_T</text>
<text x="237.7" y="147">LED_GND_GATE_T</text>
<text x="266.4" y="153.6" transform="rotate(-90 266.4 153.6)">MP</text>
<text x="10.3" y="185.9">D</text>
<text x="285.3" y="185.9">D</text>
<text x="35" y="199.9">1</text>
<text x="85" y="199.9">2</text>
<text x="135" y="199.9">3</text>
<text x="185" y="199.9">4</text>
<text x="235" y="199.9">5</text>
<text x="285" y="199.9">6</text>
</g>
<g font-size="1.8" fill="#006464">
<text x="40" y="19.9">VCC</text>
<text x="44.1" y="22.5">U1</text>
<text x="208.3" y="22.5">RN1A</text>
<text x="223.9" y="21.2">LED1</text>
<text x="224.6" y="23.7">LED</text>
<text x="246.4" y="22.5">RN3A</text>
<text x="262" y="21.2">LED9</text>
<text x="262.7" y="23.7">LED</text>
<text x="44.1" y="25">74HC595</text>
<text x="208.9" y="25">2K2</text>
<text x="247" y="25">2K2</text>
<text x="34.8" y="35.2">SRCLK</text>
<text x="34.8" y="30.1">SER</text>
<text x="42.8" y="31" transform="rotate(-90 42.8 31)">VCC</text>
<text x="46.2" y="32.6">QB</text>
<text x="46.2" y="35.2">QC</text>
<text x="46.4" y="30.1">QA</text>
<text x="208.2" y="32.6">RN1B</text>
<text x="208.9" y="35.2">2K2</text>
<text x="223.9" y="31.3">LED2</text>
<text x="224.6" y="33.9">LED</text>
<text x="246.3" y="32.6">RN3B</text>
<text x="247" y="35.2">2K2</text>
<text x="261.4" y="31.3">LED10</text>
<text x="262.7" y="33.9">LED</text>
<text x="34.8" y="37.7">~{SRCLR}</text>
<text x="46.2" y="37.7">QD</text>
<text x="46.3" y="40.2">QE</text>
<text x="223.9" y="41.5">LED3</text>
<text x="261.4" y="41.5">LED11</text>
<text x="34.8" y="42.8">RCLK</text>
<text x="34.8" y="45.3">~{OE}</text>
<text x="46.2" y="47.9">QH</text>
<text x="46.2" y="45.3">QG</text>
<text x="46.4" y="42.8">QF</text>
<text x="85.1" y="44">RN0A</text>
<text x="85.7" y="46.6">10K</text>
<text x="144.7" y="47.9">Pin</text>
<text x="148.7" y="45.3">J5</text>
<text x="148.9" y="47.9">socket</text>
<text x="208.2" y="42.8">RN1C</text>
<text x="208.9" y="45.3">2K2</text>
<text x="224.6" y="44">LED</text>
<text x="246.3" y="42.8">RN3C</text>
<text x="247" y="45.3">2K2</text>
<text x="262.7" y="44">LED</text>
<text x="45.6" y="52.9">QH'</text>
<text x="76.2" y="50.4">VCC</text>
<text x="135.6" y="51.7">GND</text>
<text x="160" y="51.7">GND</text>
<text x="208.2" y="52.9">RN1D</text>
<text x="223.9" y="51.7">LED4</text>
<text x="246.3" y="52.9">RN3D</text>
<text x="261.4" y="51.7">LED12</text>
<text x="42.8" y="54.1" transform="rotate(-90 42.8 54.1)">GND</text>
<text x="85" y="54.2">RN0B</text>
<text x="85.7" y="56.7">10K</text>
<text x="208.9" y="55.5">2K2</text>
<text x="224.6" y="54.2">LED</text>
<text x="247" y="55.5">2K2</text>
<text x="262.7" y="54.2">LED</text>
<text x="39.9" y="63.1">GND</text>
<text x="75.9" y="60.6">GND</text>
<text x="85" y="64.4">RN0C</text>
<text x="208.3" y="63.1">RN2A</text>
<text x="208.9" y="65.6">2K2</text>
<text x="223.9" y="61.8">LED5</text>
<text x="224.6" y="64.4">LED</text>
<text x="246.4" y="63.1">RN4A</text>
<text x="247" y="65.6">2K2</text>
<text x="261.4" y="61.8">LED13</text>
<text x="262.7" y="64.4">LED</text>
<text x="40" y="66.9">VCC</text>
<text x="44.1" y="69.4">U2</text>
<text x="44.1" y="72">74HC595</text>
<text x="75.9" y="70.7">GND</text>
<text x="85.7" y="66.9">10K</text>
<text x="223.9" y="72">LED6</text>
<text x="261.4" y="72">LED14</text>
<text x="34.8" y="77.1">SER</text>
<text x="42.8" y="78" transform="rotate(-90 42.8 78)">VCC</text>
<text x="46.4" y="77.1">QA</text>
<text x="85" y="74.5">RN0D</text>
<text x="85.7" y="77.1">10K</text>
<text x="135.6" y="74.5">GND</text>
<text x="160" y="74.5">GND</text>
<text x="208.2" y="73.3">RN2B</text>
<text x="208.9" y="75.8">2K2</text>
<text x="224.6" y="74.5">LED</text>
<text x="246.3" y="73.3">RN4B</text>
<text x="247" y="75.8">2K2</text>
<text x="262.7" y="74.5">LED</text>
<text x="34.8" y="82.1">SRCLK</text>
<text x="46.2" y="79.6">QB</text>
<text x="46.2" y="82.1">QC</text>
<text x="75.9" y="80.9">GND</text>
<text x="208.2" y="83.4">RN2C</text>
<text x="223.9" y="82.1">LED7</text>
<text x="246.3" y="83.4">RN4C</text>
<text x="261.4" y="82.1">LED15</text>
<text x="34.8" y="84.7">~{SRCLR}</text>
<text x="34.8" y="89.8">RCLK</text>
<text x="46.2" y="84.7">QD</text>
<text x="46.3" y="87.2">QE</text>
<text x="46.4" y="89.8">QF</text>
<text x="208.9" y="86">2K2</text>
<text x="224.6" y="84.7">LED</text>
<text x="247" y="86">2K2</text>
<text x="262.7" y="84.7">LED</text>
<text x="34.8" y="92.3">~{OE}</text>
<text x="46.2" y="94.8">QH</text>
<text x="46.2" y="92.3">QG</text>
<text x="208.2" y="93.6">RN2D</text>
<text x="223.9" y="92.3">LED8</text>
<text x="224.6" y="94.8">LED</text>
<text x="246.3" y="93.6">RN4D</text>
<text x="261.4" y="92.3">LED16</text>
<text x="262.7" y="94.8">LED</text>
<text x="42.8" y="101.1" transform="rotate(-90 42.8 101.1)">GND</text>
<text x="45.6" y="99.9">QH'</text>
<text x="208.9" y="96.1">2K2</text>
<text x="247" y="96.1">2K2</text>
<text x="39.9" y="110.1">GND</text>
<text x="28.9" y="131.7">GND</text>
<text x="55.6" y="131.7">GND</text>
<text x="105.1" y="131.7">GND</text>
<text x="134.3" y="131.7">GND</text>
<text x="29.2" y="134.2">VCC</text>
<text x="44.5" y="135.8">J3</text>
<text x="55.8" y="134.2">VCC</text>
<text x="105.4" y="134.2">VCC</text>
<text x="120.7" y="135.8">J4</text>
<text x="134.6" y="134.2">VCC</text>
<text x="203.2" y="136.8">DMG6968U</text>
<text x="203.2" y="134.2">Q1</text>
<text x="44.5" y="138.4">JST SH</text>
<text x="71.1" y="138">J1</text>
<text x="71.1" y="140.6">Pin</text>
<text x="75.3" y="140.6">headers</text>
<text x="120.7" y="138.4">JST SH</text>
<text x="149.9" y="138">J2</text>
<text x="149.9" y="140.6">Pin</text>
<text x="154.1" y="140.6">socket</text>
<text x="256.2" y="140.6">SW_SPDT_MountingPin</text>
<text x="264.7" y="138">SW0</text>
<text x="197.4" y="145.5">GND</text>
<text x="219.7" y="148.2">Q2</text>
<text x="259.1" y="149.5">R1</text>
<text x="275.6" y="149.5">GND</text>
<text x="275.6" y="144.4">VCC</text>
<text x="39.9" y="152">GND</text>
<text x="116.1" y="152">GND</text>
<text x="219.7" y="150.7">G2N7002X</text>
<text x="259.1" y="152">10K</text>
<text x="213.9" y="159.4">GND</text>
<text x="264.7" y="159.4">GND</text>
<text x="14.5" y="192.6">PWR_FLAG</text>
<text x="14.5" y="195.2">PWR_FLAG</text>
<text x="31.8" y="195.2">GND</text>
<text x="31.8" y="192.6">VCC</text>
</g>
<g font-size="1.8" fill="#a90000">
<text x="31.7" y="29">14</text>
<text x="41.7" y="26.7" transform="rotate(-90 41.7 26.7)">16</text>
<text x="49.5" y="29">15</text>
<text x="206.9" y="27.7">8</text>
<text x="213.3" y="27.7">1</text>
<text x="245" y="27.7">8</text>
<text x="251.4" y="27.7">1</text>
<text x="31.7" y="34">11</text>
<text x="50.1" y="31.5">1</text>
<text x="50.1" y="34">2</text>
<text x="31.7" y="36.6">10</text>
<text x="31.7" y="41.7">12</text>
<text x="50.1" y="36.6">3</text>
<text x="50.1" y="39.1">4</text>
<text x="50.1" y="41.7">5</text>
<text x="206.9" y="37.8">7</text>
<text x="213.3" y="37.8">2</text>
<text x="245" y="37.8">7</text>
<text x="251.4" y="37.8">2</text>
<text x="31.7" y="44.2">13</text>
<text x="50.1" y="44.2">6</text>
<text x="50.1" y="46.7">7</text>
<text x="50.1" y="51.8">9</text>
<text x="90.1" y="49.3">1</text>
<text x="144.7" y="50.5">2</text>
<text x="144.7" y="53.1">4</text>
<text x="153.6" y="50.5">1</text>
<text x="153.6" y="53.1">3</text>
<text x="206.9" y="48">6</text>
<text x="213.3" y="48">3</text>
<text x="245" y="48">6</text>
<text x="251.4" y="48">3</text>
<text x="41.7" y="56.6" transform="rotate(-90 41.7 56.6)">8</text>
<text x="90.1" y="59.4">7</text>
<text x="144.7" y="55.6">6</text>
<text x="144.7" y="58.2">8</text>
<text x="153.6" y="55.6">5</text>
<text x="153.6" y="58.2">7</text>
<text x="206.9" y="58.2">5</text>
<text x="213.3" y="58.2">4</text>
<text x="245" y="58.2">5</text>
<text x="251.4" y="58.2">4</text>
<text x="144.1" y="60.7">10</text>
<text x="144.1" y="63.2">12</text>
<text x="144.1" y="65.8">14</text>
<text x="153" y="63.2">11</text>
<text x="153" y="65.8">13</text>
<text x="153.6" y="60.7">9</text>
<text x="83.7" y="69.6">3</text>
<text x="90.1" y="69.6">6</text>
<text x="144.1" y="68.3">16</text>
<text x="144.1" y="70.9">18</text>
<text x="153" y="68.3">15</text>
<text x="153" y="70.9">17</text>
<text x="206.9" y="68.3">8</text>
<text x="213.3" y="68.3">1</text>
<text x="245" y="68.3">8</text>
<text x="251.4" y="68.3">1</text>
<text x="31.7" y="75.9">14</text>
<text x="41.7" y="73.7" transform="rotate(-90 41.7 73.7)">16</text>
<text x="49.5" y="75.9">15</text>
<text x="144.1" y="73.4">20</text>
<text x="153" y="73.4">19</text>
<text x="31.7" y="83.6">10</text>
<text x="31.7" y="81">11</text>
<text x="50.1" y="78.5">1</text>
<text x="50.1" y="81">2</text>
<text x="50.1" y="83.6">3</text>
<text x="83.7" y="79.8">4</text>
<text x="90.1" y="79.8">5</text>
<text x="206.9" y="78.5">7</text>
<text x="213.3" y="78.5">2</text>
<text x="245" y="78.5">7</text>
<text x="251.4" y="78.5">2</text>
<text x="31.7" y="88.6">12</text>
<text x="50.1" y="86.1">4</text>
<text x="50.1" y="88.6">5</text>
<text x="206.9" y="88.6">6</text>
<text x="213.3" y="88.6">3</text>
<text x="245" y="88.6">6</text>
<text x="251.4" y="88.6">3</text>
<text x="31.7" y="91.2">13</text>
<text x="50.1" y="91.2">6</text>
<text x="50.1" y="93.7">7</text>
<text x="50.1" y="98.8">9</text>
<text x="206.9" y="98.8">5</text>
<text x="213.3" y="98.8">4</text>
<text x="245" y="98.8">5</text>
<text x="251.4" y="98.8">4</text>
<text x="41.7" y="103.6" transform="rotate(-90 41.7 103.6)">8</text>
<text x="38" y="130.6">1</text>
<text x="64.7" y="130.6">1</text>
<text x="114.2" y="130.6">1</text>
<text x="143.4" y="130.6">1</text>
<text x="199.1" y="131.5" transform="rotate(-90 199.1 131.5)">3</text>
<text x="38" y="133.1">2</text>
<text x="38" y="135.6">3</text>
<text x="64.7" y="133.1">2</text>
<text x="64.7" y="135.6">3</text>
<text x="114.2" y="133.1">2</text>
<text x="114.2" y="135.6">3</text>
<text x="143.4" y="133.1">2</text>
<text x="143.4" y="135.6">3</text>
<text x="192.3" y="134.4">1</text>
<text x="38" y="138.2">4</text>
<text x="38" y="140.7">5</text>
<text x="64.7" y="138.2">4</text>
<text x="64.7" y="140.7">5</text>
<text x="64.7" y="143.3">6</text>
<text x="114.2" y="138.2">4</text>
<text x="114.2" y="140.7">5</text>
<text x="143.4" y="138.2">4</text>
<text x="143.4" y="140.7">5</text>
<text x="143.4" y="143.3">6</text>
<text x="269.8" y="143.3">1</text>
<text x="41.7" y="146" transform="rotate(-90 41.7 146)">MP</text>
<text x="64.7" y="145.8">7</text>
<text x="143.4" y="145.8">7</text>
<text x="208.8" y="148.3">1</text>
<text x="215.6" y="145.5" transform="rotate(-90 215.6 145.5)">3</text>
<text x="262.2" y="145.8">2</text>
<text x="269.8" y="148.3">3</text>
<text x="215.6" y="153.1" transform="rotate(-90 215.6 153.1)">2</text>
</g>
<g font-size="1.8" fill="#0000c2">
<text x="176.4" y="154.8">Two</text>
<text x="181" y="154.8">MOSFET options.</text>
<text x="198.1" y="154.8">Only</text>
<text x="203.4" y="154.8">one</text>
<text x="175.8" y="156.8">must</text>
<text x="181.6" y="156.8">be</text>
<text x="185" y="156.8">populated</text>
<text x="195.5" y="156.8">on</text>
<text x="199" y="156.8">the</text>
<text x="203.1" y="156.8">PCB.</text>
</g>
<g font-size="1.4" fill="#0099b0">
<text x="270.7" y="181">CERN-OHL-P</text>
<text x="282.5" y="181">v2</text>
</g>
<g font-size=".5" fill="#840000">
<text x="40.6" y="142.9">Mounting</text>
<text x="116.8" y="142.9">Mounting</text>
<text x="265.4" y="150.5">Mounting</text>
</g>
</svg>
